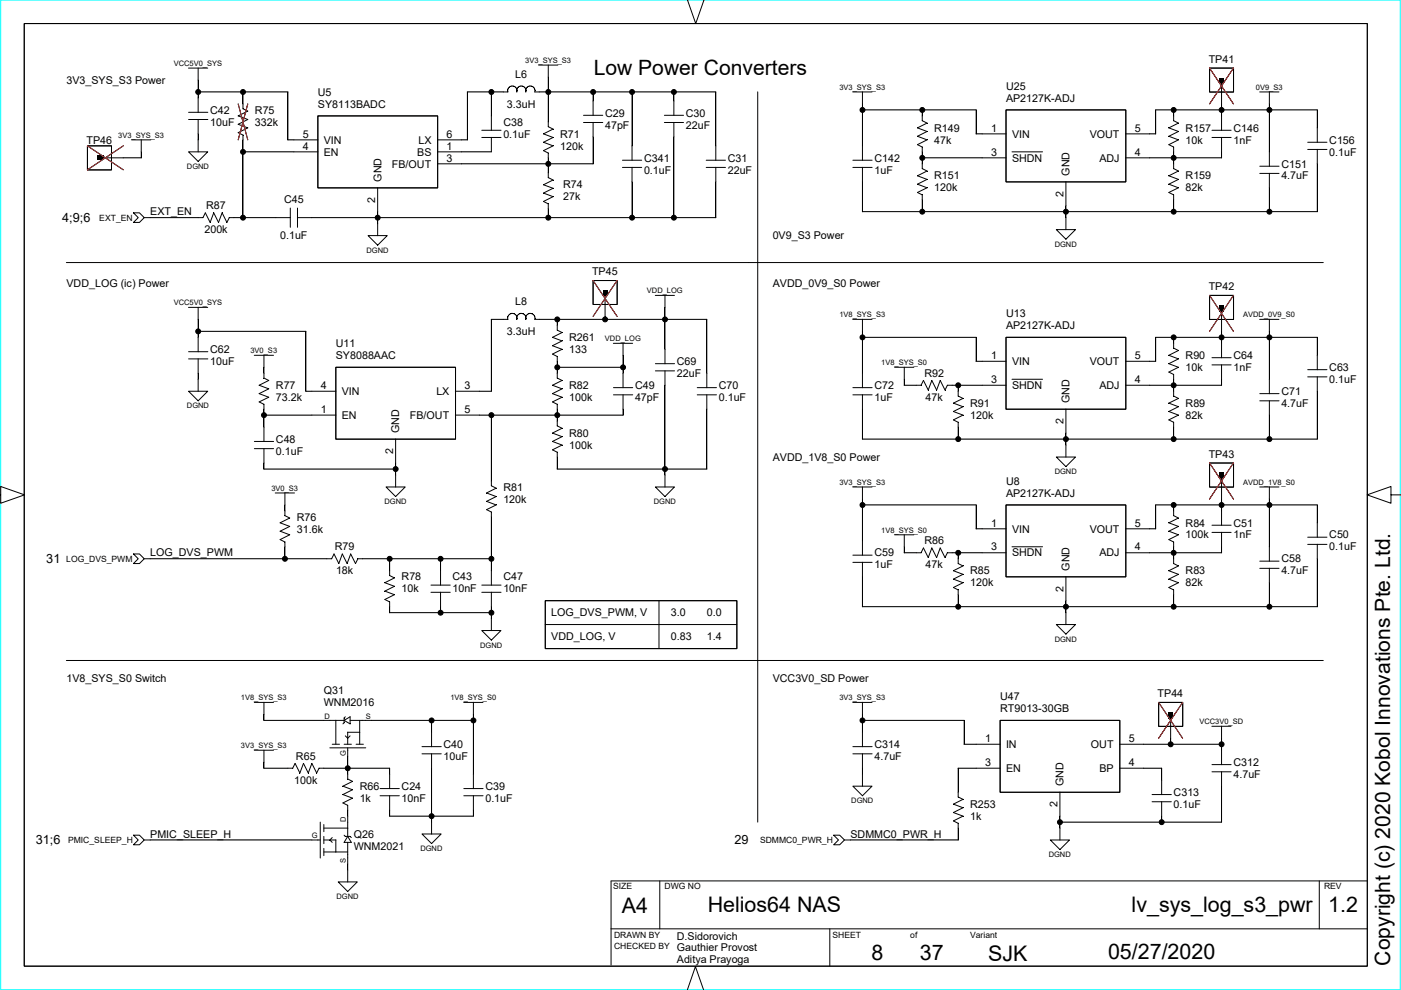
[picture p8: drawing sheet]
<svg xmlns="http://www.w3.org/2000/svg" width="297mm" height="210mm" viewBox="0 0 297 210" stroke-linecap="round" stroke-linejoin="round" font-family="sans-serif">
<path d="M.1 0h296.8v209.8h-296.8z" fill="none" stroke="#0ff" stroke-width=".21"/>
<g fill="none" stroke="#000" stroke-width=".21">
<path d="M149.3 -.1l-1.8 5.1-1.8-5M5.1 5h284.8v199.9h-284.8zM106.7 19.5h1M107.7 19.5a.99 .99 0 0 1 .9-1.3 .99 .99 0 0 1 1 1.3 .99 .99 0 0 1 .9-1.3 .99 .99 0 0 1 1 1.3 .98 .98 0 0 1 .9-1.3 .98 .98 0 0 1 1 1.3h.9M50.5 22l2 7.7M51.5 22v1.1l1 .5-2 1 2 .7-2 1.1 2 .7-2 1 1 .5v1.1M52.5 22l-2 7.7M0 104.9h.1v-1.8l5.1 1.8-5.1 1.8v-1.8M294.9 104.9v1.8l-5-1.8 5-1.8v1.8h2.1M129.5 196.9h160.4M129.5 186.8h160.4M129.6 186.8v17.8"/>
<path d="M139.9 186.8v10.2M175.9 196.9v7.9M279.7 186.8v10.2M145.7 209.9l1.7-5 1.8 5"/>
</g>
<path d="M50.5 22l2 7.7" fill="none" stroke="#f00" stroke-width=".21"/>
<path d="M52.5 22l-2 7.7" fill="none" stroke="#f00" stroke-width=".21"/>
<g fill="none" stroke="#000" stroke-width=".21">
<path d="M40 14.4h4M42 19.5h19v10.2M42 14.4v9.4M51.5 19.5v2.6M114.2 13.8h4.1M116.2 13.8v2.5M160.7 19.5v154.8M180.8 19.5h4.1M182.9 19.5v14.5M256.5 14.4h5v5.1h-5zM256.5 14.4l5 7.6M259 17.7v4.3"/>
<path d="M261.5 14.4l-5 7.6M267.1 19.5h4.1M269.1 19.5v2.5M40 32.2h4l-2 2zM40 25.3h4.1M40 23.8h4.1M42 25.3v6.9M51.5 32.2h10.8M51.5 29.7v16.5M61 29.7h1.3M97.8 34.7h27.9M116.2 33.5v3.2"/>
<path d="M125.7 29v5.8M180.8 35.5h4.1M180.8 34h4.1M182.8 23.3h24.2v5.1M182.9 35.5v9.4M195.5 33.5h17.8M195.5 23.3v2.3l1.1 .5-2.1 1 2.1 .8-2.1 1 2.1 .8-2.1 1 1 .5v4.6M195.5 35.8l1.1 .5-2.1 1 2.1 .7-2.1 1.1 2.1 .7-2.1 1 1 .5M206.9 28.4h6.4M213.3 23.3h25.4v15.3h-25.4zM214.6 32.2h6.4M226 38.5v10.2"/>
<path d="M238.7 28.4h5.1M238.7 33.5h20.3M248.8 24.6v1l1 .5-2 1 2 .8-2 1 2 .8-2 1 1 .5v4.6M248.8 35.8l1 .5-2 1 2 .7-2 1.1 2 .7-2 1 1 .5M257 29.1h4M257 27.6h4M259 24.6v3M259 29.1v4.4M267.1 36.8h4.1M267.1 35.2h4.1M269.1 32.2v3.1M269.1 36.7v8.2"/>
<path d="M277.3 31.7h4M277.3 30.2h4M279.3 27.1v3.1M279.3 31.7v13.2h-96.5M14.1 55.7h266.5M28.3 45.1h1.3l1 1-1 1.1h-1.3l1-1.1zM30.6 46.1h12.4l.5-1 1.1 2.1 .7-2.1 1 2.1 .8-2.1 1 2.1 .5-1.1h13M61.5 44.1v4.1M63.1 46.1h3M63.1 44.1v4.1M78 50h4.1l-2 2zM80.1 47.4v2.6"/>
<path d="M195.5 41.3v3.6M224 48.7h4l-2 2zM248.8 41.3v3.6M40 65.2h4M40 76.1h4.1M40 74.6h4.1M42 70.3h22.9l-.1 12.7h6.4M42 65.2v9.4M42 76.1v6.9M53.9 75.3h4.1M56 75.3v4.9M71.2 77.9h25.4v15.2h-25.4z"/>
<path d="M107.7 67.7a.99 .99 0 0 1 .9-1.3 .99 .99 0 0 1 1 1.3 .99 .99 0 0 1 .9-1.3 .99 .99 0 0 1 1 1.3 .99 .99 0 0 1 .9-1.3 .99 .99 0 0 1 1 1.3h.9M107.7 67.7h-3.5v15.3h-7.7M118.1 69v1l1.1 .5-2.1 1 2.1 .8-2.1 1 2.1 .8-2.1 1 1 .5v1M118.1 79.1v1.1M132.1 79.1v3.1M138.9 62.6h4.1M139 78.6h4M139 77.1h4M141 62.6v2.6M141 74.1v3M141 78.6v24.7M149.9 79.1v3.1"/>
<path d="M180.8 67.7h4.1M182.8 71.5h24.2v5.1M182.9 67.7v14.5M189.7 77.9h4.1M191.7 77.9v3.8h3.6M206.9 76.6h6.4M213.3 71.5h25.4v15.3h-25.4zM238.7 76.6h5.1M248.8 72.8v1M248.8 73.8l1 .5-2 1 2 .8-2 1 2 .8-2 1 1 .5v4.6M257 77.4h4M257 75.8h4"/>
<path d="M259 72.8v3.1M259 77.3v4.4h-20.3M267.1 67.7h4.1M269.1 67.7v2.6M277.3 79.9h4M277.3 78.4h4M279.3 75.3v3.1M279.3 79.9v13.2M40 83h4l-2 2zM53.9 95.1h4.1M53.9 93.6h4.1M55.9 88h15.3"/>
<path d="M55.9 99.4h28M56 80.2l1 .5-2.1 1 2.1 .7-2.1 1.1 2.1 .7-2.1 1 1.1 .5v7.9M56 95.1v4.4M83.9 93.1v10.2M96.5 88h35.6M104.2 88v15M118.1 80.2l1.1 .5-2.1 1 2.1 .7-2.1 1.1 2.1 .7-2.1 1 1 .5v4.6l1.1 .5-2.1 1 2.1 .8-2.1 1 2.1 .8-2.1 1 1 .5v3.5l31.8 .1v-15.8M130.1 83.7h4.1M130.1 82.2h4.1M132.1 83.7v4.3M147.8 83.7h4.1M147.8 82.2h4.1"/>
<path d="M180.8 83.7h4.1M180.8 82.2h4.1M182.8 93.1h96.5M182.9 83.7v9.4M195.3 81.7l.5-1 1 2 .8-2 1 2 .7-2 1.1 2 .5-1M200.8 81.7h12.5M203.2 81.7v2.3M203.2 84l1 .5-2.1 1 2.1 .7-2.1 1 2.1 .8-2.1 1 1.1 .5v3.6M214.6 80.4h6.4M224 96.9h4l-2 2zM226 86.7v10.2M248.8 84l1 .5-2 1 2 .7-2 1 2 .8-2 1 1 .5v3.6"/>
<path d="M267.1 85h4.1M267.1 83.5h4.1M269.1 80.4v3.1M269.1 85v8.1M28.3 117.5h1.3l1 1-1 1h-1.3l1-1zM30.6 118.5h39.7l.5-1 1 2 .8-2 1 2 .8-2 1 2 .5-1M58.4 104.5h4M60.4 104.5v4.8l1 .5-2 1 2 .8-2 1 2 .8-2 1 1 .5v3.6M75.9 118.5h1M81.8 103.3h4.1l-2 2zM104.2 103l1 .5-2 1 2 .8-2 1 2 .8-2 1 1 .4v1.1M139 103.3h4l-2 2z"/>
<path d="M180.8 103.3h4.1M180.8 119.2h4.1M180.8 117.7h4.1M182.8 107.1h24.2v5M182.9 103.2v14.5M182.9 119.2v9.5M189.7 113.4h4.1M191.7 117.2h3.6M191.7 113.4v3.8M195.3 117.2l.5-1 1 2 .8-2 1 2 .7-2 1.1 2 .5-1M200.8 117.2h12.5M203.2 117.2v2.3"/>
<path d="M203.2 119.5l1 .5-2.1 1 2.1 .8-2.1 1 2.1 .7-2.1 1.1 1.1 .5M206.9 112.1h6.4M213.3 107.1h25.4v15.2h-25.4zM214.6 115.9h6.4M238.7 112.1h5.1M238.7 117.2h20.3M248.8 108.3v1l1 .5-2 1 2 .8-2 1 2 .8-2 1 1 .5v4.6M248.8 119.5l1 .5-2 1 2 .8-2 1 2 .7-2 1.1 1 .5M257 112.9h4M257 111.4h4M259 108.3v3.1M259 112.9v4.3"/>
<path d="M267.1 103.3h4.1M267.1 119h4.1M269.1 103.2v2.6M269.1 115.9v3.1M277.3 115.4h4M277.3 113.9h4M279.3 110.8v3.1M279.3 115.4v13.3l-96.5-.1M82.6 121v1M82.6 127.6v1M82.6 122l1 .5-2 1 2 .8-2 1 2 .8-2 1 1 .5M102.1 133.7h4.1l-2 2z"/>
<path d="M102.1 125.6h4.1M102.1 124.1h4.1M104.2 121v3.1M104.2 125.6v3M104.2 131.1v2.6M115.6 132.4h40.6M115.6 127.4h40.6v10.1h-40.6zM139.7 127.4v10.1M203.2 125.1v3.6M224 132.4h4l-2 2.1zM226 122.3v10.1M248.8 125.1v3.6"/>
<path d="M267.1 120.5h4.1M269.1 120.5v8.2M14.1 140h266.5M53.9 148.9h4.1M53.9 159.1h4.1M55.9 152.7h17.1M56 148.9v3.9M56 159v3.9M69.9 158.6h7.7M70.4 157.8h1.6M71.2 152.7v5.1M73 157.8h1.5"/>
<path d="M73 152.7l1.2-.7v1.5zM73.2 152l-.2 .2v1l-.3 .3M73.2 156l.5 .5 .5-.5M73.7 155.3h2.6M73.7 155.2v2.6M73.7 158.6v6.6l1 .5-2 1 2 .7-2 1.1 2 .7-2 1 1 .6v6.6M74.2 152.7h26.2M75.5 157.8h1.5M76.3 152.7v5.1M89.5 159.8h4.1M89.5 158.3h4.1M91.5 152.7v5.6"/>
<path d="M91.5 159.8v17M98.3 148.9h4.1M100.4 148.9v18.3M180.8 148.9h4.1M180.8 159.8h4.1M180.8 158.3h4.1M182.8 152.7h21.6v5.1M182.9 148.9v9.4M182.9 159.8v6.9M204.4 157.8h7.7M212 152.7h25.4v15.3h-25.4zM237.4 157.8h5.1"/>
<path d="M256.9 154h4.1M259 154v2.5M259 159.1v3M28.3 177.1h1.3l1 1-1 1h-1.3l1-1zM30.6 178.1h37.3M55.9 162.9h6.2l.5-1 1 2 .7-2 1.1 2 .7-2 1 2 .5-1h15v4.3M67.9 174.3v7.6M68.7 178.1h2.5M68.7 174.8v1.5M68.7 177.3v1.6M68.7 179.9v1.5M68.7 175.6h5"/>
<path d="M70.4 177.6l-.5 .5 .5 .5M71.2 178.1v2.5M73 177.1l.2 .2h1l.3 .3M73.7 178.6v8.4M73.7 177.3l.8 1.3M73.7 177.3l-.7 1.3h1.5M80.6 168.7h4.1M80.6 167.2h4.1M82.6 168.7v4.4M89.5 176.8h4l-2 2.1zM98.3 168.7h4.1M98.3 167.2h4.1"/>
<path d="M100.4 168.7v4.4l-17.8-.1M176.8 177.1h1.2l1 1-1 1h-1.2l1-1zM180.8 166.7h4.1l-2 2zM203.1 162.9h9M203.2 162.9v6.1l1 .5-2.1 1 2.1 .8-2.1 1 2.1 .7-2.1 1.1 1.1 .4v3.6h-24.2M222.7 178.1h4.1l-2.1 2zM224.7 167.9v10.2M237.4 162.9h8.9v5.6M244.3 170h4M244.3 168.5h4M246.3 170v4.3M257 163.6h4"/>
<path d="M257 162.1h4M259 163.6v10.7h-34.3M68.7 180.6h5M71.7 187h4.1l-2.1 2z"/>
<circle cx="42" cy="19.5" r=".52"/>
<circle cx="51.5" cy="19.5" r=".52"/>
<circle cx="51.5" cy="32.2" r=".52"/>
<circle cx="116.3" cy="34.7" r=".52"/>
<circle cx="182.9" cy="23.3" r=".52"/>
<circle cx="195.5" cy="23.3" r=".52"/>
<circle cx="195.5" cy="33.5" r=".52"/>
<circle cx="248.8" cy="33.5" r=".52"/>
<circle cx="51.5" cy="46.2" r=".52"/>
<circle cx="195.5" cy="44.9" r=".52"/>
<circle cx="226" cy="44.9" r=".52"/>
<circle cx="248.8" cy="44.9" r=".52"/>
<circle cx="269.1" cy="44.9" r=".52"/>
<circle cx="42" cy="70.3" r=".52"/>
<circle cx="182.9" cy="71.5" r=".52"/>
<circle cx="56" cy="88" r=".52"/>
<circle cx="83.9" cy="99.5" r=".52"/>
<circle cx="104.2" cy="88" r=".52"/>
<circle cx="118.2" cy="88" r=".52"/>
<circle cx="141" cy="99.5" r=".52"/>
<circle cx="203.2" cy="93.1" r=".52"/>
<circle cx="203.2" cy="81.7" r=".52"/>
<circle cx="226" cy="93.1" r=".52"/>
<circle cx="248.8" cy="81.7" r=".52"/>
<circle cx="248.8" cy="93.1" r=".52"/>
<circle cx="269.1" cy="93.1" r=".52"/>
<circle cx="60.4" cy="118.5" r=".52"/>
<circle cx="182.9" cy="107.1" r=".52"/>
<circle cx="203.2" cy="117.2" r=".52"/>
<circle cx="248.8" cy="117.2" r=".52"/>
<circle cx="203.2" cy="128.6" r=".52"/>
<circle cx="226" cy="128.6" r=".52"/>
<circle cx="248.8" cy="128.6" r=".52"/>
<circle cx="269.1" cy="128.6" r=".52"/>
<circle cx="91.5" cy="152.7" r=".52"/>
<circle cx="100.4" cy="152.7" r=".52"/>
<circle cx="182.9" cy="152.7" r=".52"/>
<circle cx="73.7" cy="162.9" r=".52"/>
<circle cx="91.5" cy="173" r=".52"/>
<circle cx="224.7" cy="174.3" r=".52"/>
<circle cx="246.3" cy="174.3" r=".52"/>
</g>
<g fill="#000">
<path d="M61 29.7h1.3zM207 28.4h1.2zM49.6 46.1h1.9zM207 76.6h1.2zM64.9 83h1.2zM201.9 81.7h1.3zM201.9 117.2h1.3zM207 112.1h1.2z"/>
<path d="M42 19.5v1.3z" fill-rule="evenodd"/>
<path d="M42 28.4v1.3z" fill-rule="evenodd"/>
<path d="M116.2 34.7v1.9z" fill-rule="evenodd"/>
<path d="M116.2 33.5v1.2z" fill-rule="evenodd"/>
<path d="M182.9 22v1.3z" fill-rule="evenodd"/>
<path d="M195.5 33.5v1.2z" fill-rule="evenodd"/>
<path d="M195.5 32.2v1.3z" fill-rule="evenodd"/>
<path d="M195.5 23.3v1.3z" fill-rule="evenodd"/>
<path d="M248.8 33.5v1.2z" fill-rule="evenodd"/>
<path d="M248.8 32.2v1.3z" fill-rule="evenodd"/>
<path d="M259 32.2v1.3z" fill-rule="evenodd"/>
<path d="M226 43.6v1.3z" fill-rule="evenodd"/>
<path d="M226 44.9v1.2z" fill-rule="evenodd"/>
<path d="M42 79.1v1.3z" fill-rule="evenodd"/>
<path d="M42 70.3v1.2z" fill-rule="evenodd"/>
<path d="M56 77.9v1.2z" fill-rule="evenodd"/>
<path d="M182.9 70.3v1.2z" fill-rule="evenodd"/>
<path d="M56 86.7v1.3z" fill-rule="evenodd"/>
<path d="M56 98.2v1.2z" fill-rule="evenodd"/>
<path d="M83.9 99.4v1.3z" fill-rule="evenodd"/>
<path d="M83.9 98.2v1.2z" fill-rule="evenodd"/>
<path d="M118.1 86.7v1.3z" fill-rule="evenodd"/>
<path d="M118.1 88v1.3z" fill-rule="evenodd"/>
<path d="M132.1 86.7v1.3z" fill-rule="evenodd"/>
<path d="M141 99.4v1.3z" fill-rule="evenodd"/>
<path d="M191.7 80.4v1.3z" fill-rule="evenodd"/>
<path d="M203.2 81.7v1.3z" fill-rule="evenodd"/>
<path d="M226 91.8v1.3z" fill-rule="evenodd"/>
<path d="M226 93.1v1.3z" fill-rule="evenodd"/>
<path d="M248.8 81.7v1.3z" fill-rule="evenodd"/>
<path d="M248.8 80.4v1.3z" fill-rule="evenodd"/>
<path d="M259 80.4v1.3z" fill-rule="evenodd"/>
<path d="M60.4 107.1v1.2z" fill-rule="evenodd"/>
<path d="M182.9 105.8v1.3z" fill-rule="evenodd"/>
<path d="M191.7 115.9v1.3z" fill-rule="evenodd"/>
<path d="M203.2 117.2v1.3z" fill-rule="evenodd"/>
<path d="M248.8 117.2v1.3z" fill-rule="evenodd"/>
<path d="M248.8 115.9v1.3z" fill-rule="evenodd"/>
<path d="M259 115.9v1.3z" fill-rule="evenodd"/>
<path d="M226 127.4v1.2z" fill-rule="evenodd"/>
<path d="M226 128.6v1.3z" fill-rule="evenodd"/>
<path d="M56 151.5v1.2z" fill-rule="evenodd"/>
<path d="M100.4 151.5v1.2z" fill-rule="evenodd"/>
<path d="M182.9 151.5v1.2z" fill-rule="evenodd"/>
<path d="M56 161.6v1.3z" fill-rule="evenodd"/>
<path d="M73.7 162.9v1.2z" fill-rule="evenodd"/>
<path d="M73.7 171.8v1.2z" fill-rule="evenodd"/>
<path d="M82.6 162.9v1.2z" fill-rule="evenodd"/>
<path d="M82.6 171.8v1.2z" fill-rule="evenodd"/>
<path d="M91.5 173v1.3z" fill-rule="evenodd"/>
<path d="M100.4 171.8v1.2z" fill-rule="evenodd"/>
<path d="M182.9 162.9v1.2z" fill-rule="evenodd"/>
<path d="M224.7 174.3v1.3z" fill-rule="evenodd"/>
<path d="M224.7 173v1.3z" fill-rule="evenodd"/>
<path d="M246.3 173v1.3z" fill-rule="evenodd"/>
<path d="M73.7 183.2v1.2z" fill-rule="evenodd"/>
<circle cx="42" cy="19.5" r=".53"/>
<circle cx="51.5" cy="19.5" r=".53"/>
<circle cx="51.5" cy="32.2" r=".53"/>
<circle cx="116.2" cy="34.7" r=".53"/>
<circle cx="182.9" cy="23.3" r=".53"/>
<circle cx="195.5" cy="23.3" r=".53"/>
<circle cx="195.5" cy="33.5" r=".53"/>
<circle cx="248.8" cy="33.5" r=".53"/>
<circle cx="51.5" cy="46.1" r=".53"/>
<circle cx="195.5" cy="44.9" r=".53"/>
<circle cx="226" cy="44.9" r=".53"/>
<circle cx="248.8" cy="44.9" r=".53"/>
<circle cx="269.1" cy="44.9" r=".53"/>
<circle cx="42" cy="70.3" r=".53"/>
<circle cx="182.9" cy="71.5" r=".53"/>
<circle cx="56" cy="88" r=".53"/>
<circle cx="83.9" cy="99.4" r=".53"/>
<circle cx="104.2" cy="88" r=".53"/>
<circle cx="118.1" cy="88" r=".53"/>
<circle cx="141" cy="99.4" r=".53"/>
<circle cx="203.2" cy="81.7" r=".53"/>
<circle cx="203.2" cy="93.1" r=".53"/>
<circle cx="226" cy="93.1" r=".53"/>
<circle cx="248.8" cy="81.7" r=".53"/>
<circle cx="248.8" cy="93.1" r=".53"/>
<circle cx="269.1" cy="93.1" r=".53"/>
<circle cx="60.4" cy="118.5" r=".53"/>
<circle cx="182.9" cy="107.1" r=".53"/>
<circle cx="203.2" cy="117.2" r=".53"/>
<circle cx="248.8" cy="117.2" r=".53"/>
<circle cx="203.2" cy="128.6" r=".53"/>
<circle cx="226" cy="128.6" r=".53"/>
<circle cx="248.8" cy="128.6" r=".53"/>
<circle cx="269.1" cy="128.6" r=".53"/>
<circle cx="91.5" cy="152.7" r=".53"/>
<circle cx="100.4" cy="152.7" r=".53"/>
<circle cx="182.9" cy="152.7" r=".53"/>
<circle cx="73.7" cy="162.9" r=".53"/>
<circle cx="91.5" cy="173" r=".53"/>
<circle cx="224.7" cy="174.3" r=".53"/>
<circle cx="246.3" cy="174.3" r=".53"/>
</g>
<path d="M258.5 16.5h1v1.2h-1z" fill="#000"/>
<path d="M256.5 14.4l5 7.6" fill="none" stroke="#f00" stroke-width=".21"/>
<path d="M261.5 14.4l-5 7.6" fill="none" stroke="#f00" stroke-width=".21"/>
<g fill="#000">
<path d="M243.8 28.4h1.2z"/>
<path d="M248.8 23.3v1.3z" fill-rule="evenodd"/>
<path d="M259 22v1.3z" fill-rule="evenodd"/>
<path d="M259 23.3v1.3z" fill-rule="evenodd"/>
<path d="M269.1 22v1.3z" fill-rule="evenodd"/>
<circle cx="248.8" cy="23.3" r=".53"/>
<circle cx="259" cy="23.3" r=".53"/>
<circle cx="269.1" cy="23.3" r=".53"/>
</g>
<g fill="none" stroke="#000" stroke-width=".21">
<path d="M245 23.3h34.3v3.8M245 23.3v5.1h-1.3M248.8 23.3v1.3M259 22v2.6M269.1 22v10.2M256.5 62.6h5v5.1h-5zM256.5 62.6l5 7.7M259 65.9v4.4M261.5 62.6l-5 7.7"/>
<circle cx="248.8" cy="23.3" r=".52"/>
<circle cx="259" cy="23.3" r=".52"/>
<circle cx="269.1" cy="23.3" r=".52"/>
</g>
<path d="M258.5 64.7h1v1.3h-1z" fill="#000"/>
<path d="M256.5 62.6l5 7.7" fill="none" stroke="#f00" stroke-width=".21"/>
<path d="M261.5 62.6l-5 7.7" fill="none" stroke="#f00" stroke-width=".21"/>
<g fill="#000">
<path d="M243.8 76.6h1.2z"/>
<path d="M248.8 71.5v1.3z" fill-rule="evenodd"/>
<path d="M259 70.3v1.2z" fill-rule="evenodd"/>
<path d="M259 71.5v1.3z" fill-rule="evenodd"/>
<path d="M269.1 70.3v1.2z" fill-rule="evenodd"/>
<circle cx="248.8" cy="71.5" r=".53"/>
<circle cx="259" cy="71.5" r=".53"/>
<circle cx="269.1" cy="71.5" r=".53"/>
</g>
<g fill="none" stroke="#000" stroke-width=".21">
<path d="M243.7 76.6h1.3M245 71.5h34.3v3.9M245 71.5v5.1M248.8 71.5v1.3M259 70.3v2.5M269.1 70.3v10.1M256.5 98.2h5v5.1h-5zM256.5 98.2l5 7.6M261.5 98.2l-5 7.6M259 101.5v4.3"/>
<circle cx="248.8" cy="71.5" r=".52"/>
<circle cx="259" cy="71.5" r=".52"/>
<circle cx="269.1" cy="71.5" r=".52"/>
</g>
<path d="M258.5 100.2h1v1.3h-1z" fill="#000"/>
<path d="M256.5 98.2l5 7.6" fill="none" stroke="#f00" stroke-width=".21"/>
<path d="M261.5 98.2l-5 7.6" fill="none" stroke="#f00" stroke-width=".21"/>
<g fill="#000">
<path d="M243.8 112.1h1.2z"/>
<path d="M248.8 107.1v1.2z" fill-rule="evenodd"/>
<path d="M259 105.8v1.3z" fill-rule="evenodd"/>
<path d="M259 107.1v1.2z" fill-rule="evenodd"/>
<path d="M269.1 105.8v1.3z" fill-rule="evenodd"/>
<circle cx="248.8" cy="107.1" r=".53"/>
<circle cx="259" cy="107.1" r=".53"/>
<circle cx="269.1" cy="107.1" r=".53"/>
</g>
<g fill="none" stroke="#000" stroke-width=".21">
<path d="M243.7 112.1h1.3M245 107.1h34.3v3.8M245 107.1v5M248.8 107.1v1.2M259 105.8v2.5M269.1 105.8v10.2M245.7 148.9h5.1v5.1h-5.1zM245.7 148.9l5 7.6M248.2 152.2v4.3M250.7 148.9l-5 7.6"/>
<circle cx="248.8" cy="107.1" r=".52"/>
<circle cx="259" cy="107.1" r=".52"/>
<circle cx="269.1" cy="107.1" r=".52"/>
</g>
<path d="M247.7 151h1v1.3h-1z" fill="#000"/>
<path d="M245.7 148.9l5 7.6" fill="none" stroke="#f00" stroke-width=".21"/>
<path d="M250.7 148.9l-5 7.6" fill="none" stroke="#f00" stroke-width=".21"/>
<g fill="#000">
<path d="M248.2 156.5v1.3z" fill-rule="evenodd"/>
<path d="M259 157.8v1.3z" fill-rule="evenodd"/>
<path d="M259 156.5v1.3z" fill-rule="evenodd"/>
<circle cx="248.2" cy="157.8" r=".53"/>
<circle cx="259" cy="157.8" r=".53"/>
</g>
<g fill="none" stroke="#000" stroke-width=".21">
<path d="M125.7 59.5h5.1v5.1h-5.1zM125.7 59.5l5.1 7.6M130.8 59.5l-5.1 7.6M128.3 62.8v4.3M242.5 157.8h16.5M248.2 156.5v1.3M259 156.5v2.6"/>
<circle cx="248.2" cy="157.8" r=".52"/>
<circle cx="259" cy="157.8" r=".52"/>
</g>
<path d="M127.8 61.5h1v1.3h-1z" fill="#000"/>
<path d="M125.7 59.5l5.1 7.6" fill="none" stroke="#f00" stroke-width=".21"/>
<path d="M130.8 59.5l-5.1 7.6" fill="none" stroke="#f00" stroke-width=".21"/>
<g fill="#000">
<path d="M118.1 67.7v1.3z" fill-rule="evenodd"/>
<path d="M128.3 67.1v.6z" fill-rule="evenodd"/>
<circle cx="118.1" cy="67.7" r=".53"/>
<circle cx="128.3" cy="67.7" r=".53"/>
<circle cx="141" cy="67.7" r=".53"/>
</g>
<g fill="none" stroke="#000" stroke-width=".21">
<path d="M18.5 30.9h5.1v5.1h-5.1zM18.5 30.9l7.6 5.1M21.8 33.5h4.3M26.1 30.9l-7.6 5.1M114.3 67.7h35.6v11.5M118.1 67.7v1.3M128.3 67.1v.6M141 65.2v8.9"/>
<circle cx="118.2" cy="67.7" r=".52"/>
<circle cx="128.3" cy="67.7" r=".52"/>
<circle cx="141" cy="67.7" r=".52"/>
</g>
<path d="M20.6 33h1.3v1h-1.3z" fill="#000"/>
<path d="M26.1 30.9l-7.6 5.1" fill="none" stroke="#f00" stroke-width=".21"/>
<path d="M18.5 30.9l7.6 5.1" fill="none" stroke="#f00" stroke-width=".21"/>
<g fill="none" stroke="#000" stroke-width=".21">
<path d="M99.1 19.5h7.6M99.1 19.5v10.2M104.2 19.5v8.1M114.3 19.5h37.5v14.5M116.2 16.3v10.6l1.1 .5-2.1 1 2.1 .7-2.1 1.1 2.1 .7-2.1 1 1 .5v1.1M125.7 19.5v5M134 19.5v14.5M142.9 19.5v5M26.1 33.5h3.8M27.9 29.7h4.1M29.9 29.6v3.9M62.3 29.7h5.1"/>
<path d="M62.3 32.2h5.1M67.4 24.6h25.4v15.2h-25.4zM80.1 39.8v7.6M92.7 29.7h6.4M92.7 34.7h5.1M102.1 29.1h4.1M102.1 27.6h4.1M104.2 29.1v3.1h-11.5M116.2 36.6v1.1M116.2 37.7l1.1 .5-2.1 1 2.1 .7-2.1 1 2.1 .8-2.1 1 1 .5v3M123.7 26h4.1M123.7 24.4h4.1"/>
<path d="M125.7 26v3M132 35.5h4.1M132 34h4.1M134 35.5v10.7M140.9 26h4M140.9 24.4h4M142.9 26v20.2M149.7 35.5h4.1M149.7 34h4.1M151.8 35.5v10.6h-85.7M118.1 77.9h14M118.1 76.6v2.6"/>
<path d="M130 72.8h4.1M132.1 72.8v6.4M76.9 118.5h27.3M82.6 118.5v2.5M93.4 118.5v5.6M104.2 109.6v11.4M82.6 129.9h21.6M82.6 128.6v1.3M91.4 125.6h4.1M91.4 124.1h4.1M93.4 125.6v4.3M104.2 128.6v2.6"/>
<circle cx="104.2" cy="19.5" r=".52"/>
<circle cx="116.3" cy="19.5" r=".52"/>
<circle cx="125.8" cy="19.5" r=".52"/>
<circle cx="134" cy="19.5" r=".52"/>
<circle cx="142.9" cy="19.5" r=".52"/>
<circle cx="80.1" cy="46.2" r=".52"/>
<circle cx="116.3" cy="46.2" r=".52"/>
<circle cx="134" cy="46.2" r=".52"/>
<circle cx="142.9" cy="46.2" r=".52"/>
<circle cx="118.2" cy="77.9" r=".52"/>
<circle cx="132.1" cy="77.9" r=".52"/>
<circle cx="82.6" cy="118.5" r=".52"/>
<circle cx="93.4" cy="118.5" r=".52"/>
<circle cx="104.2" cy="118.5" r=".52"/>
<circle cx="93.4" cy="129.9" r=".52"/>
<circle cx="104.2" cy="129.9" r=".52"/>
</g>
<g fill="#000">
<path d="M114.3 19.5h1.9zM97.8 29.7h1.3z"/>
<path d="M125.7 19.5v1.9z" fill-rule="evenodd"/>
<path d="M142.9 19.5v1.9z" fill-rule="evenodd"/>
<path d="M29.9 32.2v1.3z" fill-rule="evenodd"/>
<path d="M80.1 44.9v1.2z" fill-rule="evenodd"/>
<path d="M80.1 46.1v1.3z" fill-rule="evenodd"/>
<path d="M116.2 44.2v1.9z" fill-rule="evenodd"/>
<path d="M118.1 77.9v1.2z" fill-rule="evenodd"/>
<path d="M118.1 76.6v1.3z" fill-rule="evenodd"/>
<path d="M132.1 77.9v1.2z" fill-rule="evenodd"/>
<path d="M82.6 128.6v1.3z" fill-rule="evenodd"/>
<path d="M93.4 128.6v1.3z" fill-rule="evenodd"/>
<path d="M104.2 129.9v1.2z" fill-rule="evenodd"/>
<path d="M104.2 128.6v1.3z" fill-rule="evenodd"/>
<circle cx="104.2" cy="19.5" r=".53"/>
<circle cx="116.2" cy="19.5" r=".53"/>
<circle cx="125.7" cy="19.5" r=".53"/>
<circle cx="134" cy="19.5" r=".53"/>
<circle cx="142.9" cy="19.5" r=".53"/>
<circle cx="80.1" cy="46.1" r=".53"/>
<circle cx="116.2" cy="46.1" r=".53"/>
<circle cx="134" cy="46.1" r=".53"/>
<circle cx="142.9" cy="46.1" r=".53"/>
<circle cx="118.1" cy="77.9" r=".53"/>
<circle cx="132.1" cy="77.9" r=".53"/>
<circle cx="82.6" cy="118.5" r=".53"/>
<circle cx="93.4" cy="118.5" r=".53"/>
<circle cx="104.2" cy="118.5" r=".53"/>
<circle cx="93.4" cy="129.9" r=".53"/>
<circle cx="104.2" cy="129.9" r=".53"/>
</g>
<g font-size="4.5">
<text x="125.9" y="16">Low Power Converters</text>
<text x="131.9" y="193.6">A4</text>
<text x="150" y="193.4">Helios64 NAS</text>
<text x="239.9" y="193.4">lv_sys_log_s3_pwr</text>
<text x="281.6" y="193.4">1.2</text>
<text x="184.8" y="203.5">8</text>
<text x="195" y="203.5">37</text>
<text x="209.5" y="203.7">SJK</text>
<text x="234.9" y="203.4">05/27/2020</text>
<text x="294.7" y="204.7" transform="rotate(-90 294.7 204.7)">Copyright (c) 2020 Kobol Innovations Pte. Ltd.</text>
</g>
<g font-size="2.7">
<text x="13.2" y="47">4;9;6</text>
<text x="9.8" y="119.4">31</text>
<text x="7.6" y="179">31;6</text>
<text x="155.7" y="179">29</text>
</g>
<g font-size="2.3" fill="#c0c0c0">
<text x="-1" y="11.3">J</text>
<text x="-.5" y="32.3">I</text>
</g>
<g font-size="2.3">
<text x="14.1" y="17.7">3V3_SYS_S3 Power</text>
<text x="109.3" y="16.5">L6</text>
<text x="256.3" y="13.3">TP41</text>
<text x="67.4" y="22.8">SY8113BADC</text>
<text x="67.4" y="20.3">U5</text>
<text x="107.5" y="22.8">3.3uH</text>
<text x="213.3" y="19">U25</text>
<text x="213.3" y="21.5">AP2127K-ADJ</text>
<text x="44.6" y="24.1">C42</text>
<text x="44.6" y="26.6">10uF</text>
<text x="54.1" y="24.1">R75</text>
<text x="54.1" y="26.6">332k</text>
<text x="64.2" y="29.2">5</text>
<text x="94.7" y="29.2">6</text>
<text x="106.7" y="29.2">0.1uF</text>
<text x="106.7" y="26.6">C38</text>
<text x="118.8" y="29.2">R71</text>
<text x="128.3" y="24.7">C29</text>
<text x="128.3" y="27.3">47pF</text>
<text x="145.4" y="27.3">22uF</text>
<text x="145.4" y="24.7">C30</text>
<text x="198.1" y="27.9">R149</text>
<text x="210.1" y="27.9">1</text>
<text x="214.6" y="29.2">VIN</text>
<text x="231" y="29.2">VOUT</text>
<text x="240.6" y="27.9">5</text>
<text x="251.4" y="27.9">R157</text>
<text x="261.5" y="27.9">C146</text>
<text x="18.3" y="30.4">TP46</text>
<text x="64.2" y="31.7">4</text>
<text x="68.7" y="30.4">VIN</text>
<text x="68.7" y="33">EN</text>
<text x="83.1" y="35.5">FB/OUT</text>
<text x="88.5" y="33">BS</text>
<text x="88.7" y="30.4">LX</text>
<text x="94.7" y="31.7">1</text>
<text x="94.7" y="34.2">3</text>
<text x="118.8" y="31.7">120k</text>
<text x="136.5" y="34.2">C341</text>
<text x="154.3" y="34.2">C31</text>
<text x="185.4" y="34.2">C142</text>
<text x="198.1" y="30.4">47k</text>
<text x="210.1" y="33">3</text>
<text x="214.6" y="34.2">SHDN</text>
<text x="233.1" y="34.2">ADJ</text>
<text x="240.6" y="33">4</text>
<text x="251.4" y="30.4">10k</text>
<text x="261.5" y="30.4">1nF</text>
<text x="271.7" y="35.5">C151</text>
<text x="281.8" y="30.4">C156</text>
<text x="281.8" y="33">0.1uF</text>
<text x="80.9" y="38.5" transform="rotate(-90 80.9 38.5)">GND</text>
<text x="119.4" y="39.9">R74</text>
<text x="136.5" y="36.8">0.1uF</text>
<text x="154.3" y="36.8">22uF</text>
<text x="185.4" y="36.8">1uF</text>
<text x="198.1" y="38.1">R151</text>
<text x="198.1" y="40.6">120k</text>
<text x="225.5" y="41.7" transform="rotate(-90 225.5 41.7)">2</text>
<text x="226.8" y="37.3" transform="rotate(-90 226.8 37.3)">GND</text>
<text x="251.4" y="38.1">R159</text>
<text x="251.4" y="40.6">82k</text>
<text x="271.7" y="38.1">4.7uF</text>
<text x="31.9" y="45.7">EXT_EN</text>
<text x="43.7" y="44.4">R87</text>
<text x="60.2" y="43.1">C45</text>
<text x="79.5" y="43" transform="rotate(-90 79.5 43)">2</text>
<text x="119.4" y="42.5">27k</text>
<text x="43.3" y="49.5">200k</text>
<text x="59.4" y="50.7">0.1uF</text>
<text x="163.8" y="50.7">0V9_S3 Power</text>
<text x="125.5" y="58.4">TP45</text>
<text x="14.1" y="60.9">VDD_LOG (ic) Power</text>
<text x="109.3" y="64.7">L8</text>
<text x="163.8" y="60.9">AVDD_0V9_S0 Power</text>
<text x="256.3" y="61.5">TP42</text>
<text x="107.5" y="71">3.3uH</text>
<text x="213.3" y="69.8">AP2127K-ADJ</text>
<text x="213.3" y="67.2">U13</text>
<text x="44.6" y="74.8">C62</text>
<text x="44.6" y="77.4">10uF</text>
<text x="71.2" y="76.1">SY8088AAC</text>
<text x="71.2" y="73.6">U11</text>
<text x="120.7" y="72.3">R261</text>
<text x="120.7" y="74.8">133</text>
<text x="143.5" y="77.4">C69</text>
<text x="210.1" y="76.1">1</text>
<text x="214.6" y="77.4">VIN</text>
<text x="231" y="77.4">VOUT</text>
<text x="240.6" y="76.1">5</text>
<text x="251.4" y="76.1">R90</text>
<text x="261.5" y="76.1">C64</text>
<text x="58.5" y="82.5">R77</text>
<text x="68" y="82.5">4</text>
<text x="72.5" y="83.7">VIN</text>
<text x="92.5" y="83.7">LX</text>
<text x="98.5" y="82.5">3</text>
<text x="120.7" y="82.5">R82</text>
<text x="134.6" y="82.5">C49</text>
<text x="143.5" y="79.9">22uF</text>
<text x="152.4" y="82.5">C70</text>
<text x="185.4" y="82.5">C72</text>
<text x="196" y="79.9">R92</text>
<text x="210.1" y="81.2">3</text>
<text x="214.6" y="82.5">SHDN</text>
<text x="233.1" y="82.5">ADJ</text>
<text x="240.6" y="81.2">4</text>
<text x="251.4" y="78.7">10k</text>
<text x="261.5" y="78.7">1nF</text>
<text x="271.7" y="83.7">C71</text>
<text x="281.8" y="78.7">C63</text>
<text x="281.8" y="81.2">0.1uF</text>
<text x="58.5" y="85">73.2k</text>
<text x="68" y="87.5">1</text>
<text x="72.5" y="88.8">EN</text>
<text x="86.9" y="88.8">FB/OUT</text>
<text x="98.5" y="87.5">5</text>
<text x="120.7" y="85">100k</text>
<text x="134.6" y="85">47pF</text>
<text x="152.4" y="85">0.1uF</text>
<text x="185.4" y="85">1uF</text>
<text x="196.2" y="85">47k</text>
<text x="205.7" y="86.3">R91</text>
<text x="205.7" y="88.8">120k</text>
<text x="225.5" y="89.9" transform="rotate(-90 225.5 89.9)">2</text>
<text x="226.8" y="85.5" transform="rotate(-90 226.8 85.5)">GND</text>
<text x="251.4" y="86.3">R89</text>
<text x="251.4" y="88.8">82k</text>
<text x="271.7" y="86.3">4.7uF</text>
<text x="58.5" y="93.9">C48</text>
<text x="84.7" y="91.8" transform="rotate(-90 84.7 91.8)">GND</text>
<text x="120.7" y="92.6">R80</text>
<text x="120.7" y="95.1">100k</text>
<text x="58.5" y="96.4">0.1uF</text>
<text x="83.4" y="96.3" transform="rotate(-90 83.4 96.3)">2</text>
<text x="163.8" y="97.7">AVDD_1V8_S0 Power</text>
<text x="256.3" y="97">TP43</text>
<text x="106.7" y="104">R81</text>
<text x="106.7" y="106.6">120k</text>
<text x="213.3" y="102.8">U8</text>
<text x="213.3" y="105.3">AP2127K-ADJ</text>
<text x="62.9" y="110.4">R76</text>
<text x="62.9" y="112.9">31.6k</text>
<text x="210.1" y="111.6">1</text>
<text x="214.6" y="112.9">VIN</text>
<text x="231" y="112.9">VOUT</text>
<text x="240.6" y="111.6">5</text>
<text x="251.4" y="111.6">R84</text>
<text x="261.5" y="111.6">C51</text>
<text x="31.9" y="118">LOG_DVS_PWM</text>
<text x="71" y="116.7">R79</text>
<text x="185.4" y="118">C59</text>
<text x="196" y="115.4">R86</text>
<text x="210.1" y="116.7">3</text>
<text x="214.6" y="118">SHDN</text>
<text x="233.1" y="118">ADJ</text>
<text x="240.6" y="116.7">4</text>
<text x="251.4" y="114.2">100k</text>
<text x="261.5" y="114.2">1nF</text>
<text x="271.7" y="119.3">C58</text>
<text x="281.8" y="114.2">C50</text>
<text x="281.8" y="116.7">0.1uF</text>
<text x="71.2" y="121.8">18k</text>
<text x="85.2" y="123.1">R78</text>
<text x="85.2" y="125.6">10k</text>
<text x="95.9" y="123.1">C43</text>
<text x="95.9" y="125.6">10nF</text>
<text x="106.7" y="123.1">C47</text>
<text x="106.7" y="125.6">10nF</text>
<text x="185.4" y="120.5">1uF</text>
<text x="196.2" y="120.5">47k</text>
<text x="205.7" y="124.3">120k</text>
<text x="205.7" y="121.8">R85</text>
<text x="225.5" y="125.5" transform="rotate(-90 225.5 125.5)">2</text>
<text x="226.8" y="121" transform="rotate(-90 226.8 121)">GND</text>
<text x="251.4" y="124.3">82k</text>
<text x="251.4" y="121.8">R83</text>
<text x="271.7" y="121.8">4.7uF</text>
<text x="116.9" y="130.7">LOG_DVS_PWM, V</text>
<text x="142.3" y="130.7">3.0</text>
<text x="149.9" y="130.7">0.0</text>
<text x="116.9" y="135.7">VDD_LOG, V</text>
<text x="142.3" y="135.7">0.83</text>
<text x="149.9" y="135.7">1.4</text>
<text x="14.1" y="144.6">1V8_SYS_S0 Switch</text>
<text x="68.7" y="147.2">Q31</text>
<text x="68.7" y="149.7">WNM2016</text>
<text x="163.8" y="144.6">VCC3V0_SD Power</text>
<text x="212" y="148.4">U47</text>
<text x="245.4" y="147.8">TP44</text>
<text x="212" y="151">RT9013-30GB</text>
<text x="62.8" y="161.1">R65</text>
<text x="94" y="158.6">C40</text>
<text x="94" y="161.1">10uF</text>
<text x="185.4" y="161.1">4.7uF</text>
<text x="185.4" y="158.6">C314</text>
<text x="208.9" y="157.3">1</text>
<text x="213.3" y="158.6">IN</text>
<text x="231.3" y="158.6">OUT</text>
<text x="239.3" y="157.3">5</text>
<text x="62.4" y="166.2">100k</text>
<text x="76.3" y="167.5">R66</text>
<text x="85.1" y="167.5">C24</text>
<text x="102.9" y="167.5">C39</text>
<text x="208.9" y="162.4">3</text>
<text x="213.3" y="163.7">EN</text>
<text x="225.5" y="166.7" transform="rotate(-90 225.5 166.7)">GND</text>
<text x="233.1" y="163.7">BP</text>
<text x="239.3" y="162.4">4</text>
<text x="261.5" y="162.4">C312</text>
<text x="261.5" y="164.9">4.7uF</text>
<text x="76.3" y="170">1k</text>
<text x="85.2" y="170">10nF</text>
<text x="102.9" y="170">0.1uF</text>
<text x="205.7" y="171.3">R253</text>
<text x="205.7" y="173.8">1k</text>
<text x="224.2" y="171.1" transform="rotate(-90 224.2 171.1)">2</text>
<text x="248.8" y="168.7">C313</text>
<text x="248.8" y="171.3">0.1uF</text>
<text x="31.9" y="177.6">PMIC_SLEEP_H</text>
<text x="75" y="177.6">Q26</text>
<text x="180.3" y="177.6">SDMMC0_PWR_H</text>
<text x="75" y="180.1">WNM2021</text>
<text x="143.5" y="201.7">Gauthier Provost</text>
<text x="143.5" y="199.2">D.Sidorovich</text>
<text x="143.5" y="204.3">Aditya Prayoga</text>
</g>
<g font-size="1.8">
<text x="21.1" y="46.8">EXT_EN</text>
<text x="14.1" y="119.1">LOG_DVS_PWM</text>
<text x="14.4" y="178.7">PMIC_SLEEP_H</text>
<text x="161.1" y="178.7">SDMMC0_PWR_H</text>
<text x="130" y="188.4">SIZE</text>
<text x="140.9" y="188.4">DWG NO</text>
<text x="280.7" y="188.4">REV</text>
<text x="130.2" y="198.8">DRAWN BY</text>
<text x="130.2" y="201.3">CHECKED BY</text>
<text x="176.5" y="198.8">SHEET</text>
<text x="193" y="198.8">of</text>
<text x="205.7" y="198.8">Variant</text>
</g>
<g font-size="1.6">
<text x="36.8" y="14">VCC5V0_SYS</text>
<text x="111.4" y="13.3">3V3_SYS_S3</text>
<text x="178" y="19">3V3_SYS_S3</text>
<text x="266.3" y="19">0V9_S3</text>
<text x="25.1" y="29.2">3V3_SYS_S3</text>
<text x="39.6" y="35.8">DGND</text>
<text x="77.7" y="53.6">DGND</text>
<text x="223.6" y="52.3">DGND</text>
<text x="36.8" y="64.7">VCC5V0_SYS</text>
<text x="137.2" y="62.2">VDD_LOG</text>
<text x="178" y="67.2">1V8_SYS_S3</text>
<text x="263.6" y="67.2">AVDD_0V9_S0</text>
<text x="53.1" y="74.9">3V0_S3</text>
<text x="128.3" y="72.3">VDD_LOG</text>
<text x="186.8" y="77.4">1V8_SYS_S0</text>
<text x="39.6" y="86.5">DGND</text>
<text x="223.6" y="100.5">DGND</text>
<text x="57.5" y="104.1">3V0_S3</text>
<text x="81.5" y="106.8">DGND</text>
<text x="138.6" y="106.8">DGND</text>
<text x="178" y="102.8">3V3_SYS_S3</text>
<text x="263.6" y="102.8">AVDD_1V8_S0</text>
<text x="186.8" y="112.9">1V8_SYS_S0</text>
<text x="101.8" y="137.3">DGND</text>
<text x="223.6" y="136">DGND</text>
<text x="51.1" y="148.5">1V8_SYS_S3</text>
<text x="95.5" y="148.5">1V8_SYS_S0</text>
<text x="178" y="148.5">3V3_SYS_S3</text>
<text x="68.8" y="152.4">D</text>
<text x="77.5" y="152.4">S</text>
<text x="254.3" y="153.5">VCC3V0_SD</text>
<text x="51.1" y="158.6">3V3_SYS_S3</text>
<text x="73.3" y="160.3" transform="rotate(-90 73.3 160.3)">G</text>
<text x="180.5" y="170.3">DGND</text>
<text x="66.1" y="177.8">G</text>
<text x="73.3" y="174.3" transform="rotate(-90 73.3 174.3)">D</text>
<text x="73.3" y="183" transform="rotate(-90 73.3 183)">S</text>
<text x="89.1" y="180.4">DGND</text>
<text x="222.4" y="181.7">DGND</text>
<text x="71.3" y="190.6">DGND</text>
</g>
</svg>
